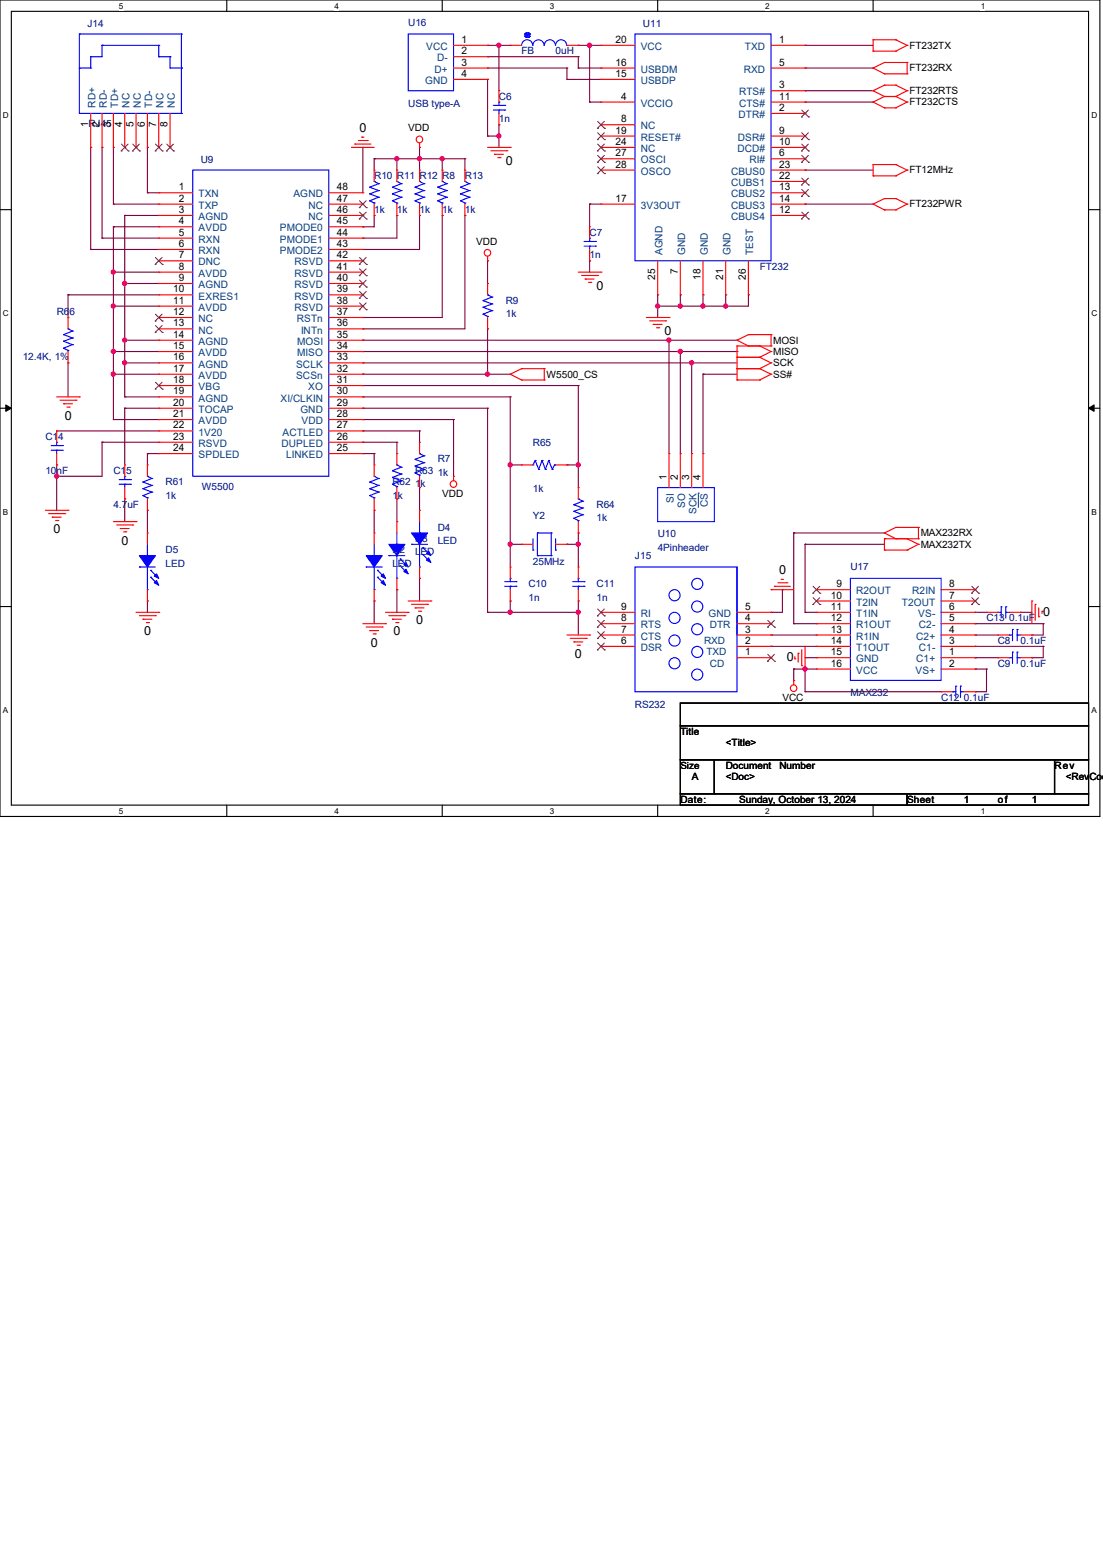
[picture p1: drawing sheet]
<svg xmlns="http://www.w3.org/2000/svg" width="210mm" height="297mm" viewBox="0 0 210 297" stroke-linecap="round" stroke-linejoin="round" font-family="sans-serif">
<path d="M0 0h209.4v155.4h-209.4zM2.2 2.2h205.1v151.1h-205.1z" fill="none" stroke="#000" stroke-width=".21"/>
<g fill="#fff">
<path d="M22.6 .3h.9v1.7h-.9z"/>
<path d="M22.6 153.5h.9v1.8h-.9z"/>
</g>
<path d="M43.2 0v2.2M43.2 153.3v2.1" fill="none" stroke="#000" stroke-width=".21"/>
<g fill="#fff">
<path d="M63.7 .3h.8v1.7h-.8z"/>
<path d="M63.7 153.5h.8v1.8h-.8z"/>
</g>
<path d="M84.2 0v2.2M84.2 153.3v2.1" fill="none" stroke="#000" stroke-width=".21"/>
<g fill="#fff">
<path d="M104.7 .3h.8v1.7h-.8z"/>
<path d="M104.7 153.5h.8v1.8h-.8z"/>
</g>
<path d="M125.2 0v2.2M125.2 153.3v2.1" fill="none" stroke="#000" stroke-width=".21"/>
<g fill="#fff">
<path d="M145.7 .3h.9v1.7h-.9z"/>
<path d="M145.7 153.5h.9v1.8h-.9z"/>
</g>
<path d="M166.2 0v2.2M166.2 153.3v2.1" fill="none" stroke="#000" stroke-width=".21"/>
<g fill="#fff">
<path d="M186.7 .3h.9v1.7h-.9z"/>
<path d="M186.7 153.5h.9v1.8h-.9z"/>
<path d="M.6 21h1.1v1.8h-1.1z"/>
<path d="M207.8 21h1.1v1.8h-1.1z"/>
<path d="M.6 58.8h1.1v1.7h-1.1z"/>
<path d="M207.8 58.8h1.1v1.7h-1.1z"/>
</g>
<path d="M0 39.9h2.2M207.3 39.9h2.1" fill="none" stroke="#000" stroke-width=".21"/>
<g fill="#fff">
<path d="M.6 96.6h1v1.7h-1z"/>
<path d="M207.8 96.6h1v1.7h-1z"/>
</g>
<path d="M0 77.7h2.2M207.3 77.7h2.1" fill="none" stroke="#000" stroke-width=".21"/>
<path d="M1.1 77.1l1.1 .6-1.1 .6zM207.3 77.7l1-.6v1.2z" fill="#000" stroke="#000" stroke-width=".19"/>
<g fill="#fff">
<path d="M.6 134.4h.9v1.7h-.9z"/>
<path d="M207.8 134.4h1v1.7h-1z"/>
</g>
<path d="M0 115.5h2.2M207.3 115.5h2.1M129.5 133.9h77.8v4.3h-77.8zM129.5 138.2h77.8v6.5h-77.8zM129.5 144.7h6.5v6.4h-6.5zM129.5 151.1h43.2v2.2h-43.2zM136 144.7h64.8v6.4h-64.8zM172.7 151.1h34.6v2.2h-34.6zM200.8 144.7h6.5v6.4h-6.5z" fill="none" stroke="#000" stroke-width=".21"/>
<g fill="none" stroke="#800040" stroke-width=".21">
<path d="M92.8 8.6h.1M92.8 13h.1M92.8 10.8h.1M92.8 15.1h.1M92.8 8.6h4.4M92.8 13h15.1M92.8 10.8h17.3M92.8 15.1v10.8M95 8.6h.1M95 8.6v8.7M107.9 15.1h.1M107.9 13h.1"/>
<path d="M107.9 15.1h6.5M107.9 13v2.1M110.1 8.6h.1M110.1 13h.1M110.1 10.8h.1M110.1 8.6h4.3M110.1 13h4.3M110.1 10.8v2.2M112.3 8.6h.1M112.3 19.4h.1M112.3 8.6v10.8M112.3 19.4h2.1"/>
<path d="M153.3 8.6h.1M153.3 19.4h.1M153.3 17.3h.1M153.3 13h.1M153.3 8.6h12.9M153.3 13h12.9M153.3 19.4h12.9M153.3 17.3h12.9M17.3 28.1h.1M17.3 28.1v19.4M19.4 28.1h.1M19.4 28.1v17.2"/>
<path d="M21.6 38.9h.1M21.6 28.1h.1M21.6 38.9h8.6M21.6 28.1v10.8M28.1 36.7h.1M28.1 28.1h.1M28.1 36.7h2.1M28.1 28.1v8.6M69.1 28.1h.1M69.1 28.1v8.6M71.2 30.2h.1M71.2 30.2v2.2"/>
<path d="M71.2 30.2h17.3M75.6 30.2h.1M75.6 30.2v2.2M79.9 30.2h.1M79.9 28.1h.1M79.9 28.1v4.3M84.2 30.2h.1M84.2 30.2v2.2M88.5 30.2h.1M88.5 30.2v2.2M92.8 25.9h.1M92.8 25.9h2.2"/>
<path d="M95 23.7h.1M95 25.9h.1M95 23.7v4.4M112.3 38.9h.1M112.3 38.9h2.1M112.3 38.9v4.3M153.3 32.4h.1M153.3 38.9h.1M153.3 38.9h12.9M153.3 32.4h12.9M13 56.1h.1M13 56.1h17.2"/>
<path d="M13 56.1v4.4M17.3 47.5h.1M17.3 47.5h12.9M19.4 45.3h.1M19.4 45.3h10.8M21.6 43.2h.1M21.6 51.8h.1M21.6 58.3h.1M21.6 43.2v36.7M21.6 58.3h8.6M21.6 43.2h8.6M21.6 51.8h8.6"/>
<path d="M23.7 41h.1M23.7 54h.1M23.7 41v34.6M23.7 41h6.5M23.7 54h6.5M69.1 45.3h.1M69.1 47.5h.1M69.1 43.2h.1M71.2 41h.1M71.2 41v2.2h-2.1M75.6 41h.1M75.6 41v4.3h-6.5"/>
<path d="M79.9 41h.1M79.9 41v6.5h-10.8M84.2 41h.1M84.2 41v19.5h-15.1M88.5 41h.1M88.5 41v21.6h-19.4M92.8 49.7h.1M92.8 49.7v4.3M112.3 49.7h.1M112.3 49.7v2.1M125.2 56.1h.1M125.2 58.3h.1"/>
<path d="M125.2 56.1v4.4M129.5 56.1h.1M129.5 58.3h.1M129.5 56.1v2.2M133.9 58.3h.1M133.9 56.1h.1M133.9 56.1v2.2M138.2 58.3h.1M138.2 56.1h.1M138.2 56.1v2.2M142.5 56.1h.1M142.5 56.1v2.2h-17.3"/>
<path d="M13 69.1h.1M13 69.1v6.5M21.6 71.2h.1M21.6 79.9h.1M21.6 66.9h.1M21.6 79.9h8.6M21.6 71.2h8.6M21.6 66.9h8.6M23.7 75.6h.1M23.7 69.1h.1M23.7 64.8h.1M23.7 77.7h.1"/>
<path d="M23.7 69.1h6.5M23.7 64.8h6.5M23.7 75.6h6.5M23.7 77.7h6.5M23.7 77.7v10.8M69.1 79.9h.1M69.1 60.5h.1M69.1 71.2h.1M69.1 62.6h.1M69.1 66.9h.1M69.1 64.8h.1M69.1 69.1h.1"/>
<path d="M69.1 75.6h.1M69.1 73.4h.1M69.1 77.7h.1M69.1 79.9h17.3M69.1 69.1h71.2M69.1 71.2h28.1M69.1 64.8h71.2M69.1 66.9h71.2M69.1 75.6h28.1M69.1 73.4h41M69.1 77.7h23.7M86.4 79.9h.1"/>
<path d="M86.4 79.9v10.8M92.8 62.6h.1M92.8 71.2h.1M92.8 77.7h.1M92.8 62.6v8.6M92.8 77.7v38.9M97.2 75.6h.1M97.2 75.6v32.3M110.1 73.4h.1M110.1 73.4v19.4M127.4 64.8h.1M127.4 64.8v21.6"/>
<path d="M129.5 66.9h.1M129.5 66.9v19.5M131.7 69.1h.1M131.7 69.1v17.3M133.9 71.2h.1M133.9 71.2v15.2M133.9 71.2h6.4M140.3 66.9h.1M10.8 82h.1M10.8 88.5h.1M10.8 90.7h.1M10.8 82h19.4"/>
<path d="M10.8 88.5v8.7M19.4 84.2h.1M19.4 84.2h10.8M19.4 84.2v6.5h-8.6M23.7 95h.1M23.7 95v4.3M28.1 86.4h.1M28.1 97.2h.1M28.1 86.4h2.1M28.1 86.4v2.1M28.1 97.2v4.3M69.1 82h.1"/>
<path d="M69.1 86.4h.1M69.1 84.2h.1M69.1 86.4h2.1M69.1 82h10.8M69.1 84.2h6.5M71.2 86.4h.1M71.2 97.2h.1M71.2 86.4v2.1M71.2 97.2v4.3M75.6 84.2h.1M75.6 95h.1M75.6 84.2v2.2"/>
<path d="M75.6 95v4.3M79.9 82h.1M79.9 92.8h.1M79.9 82v2.2M79.9 92.8v4.4M97.2 88.5h.1M97.2 88.5h2.1M107.9 88.5h.1M107.9 88.5h2.2M110.1 88.5h.1M28.1 114.4h.1M28.1 114.4v2.2"/>
<path d="M71.2 114.4h.1M71.2 114.4v4.3M75.6 112.3h.1M75.6 112.3v4.3M79.9 110.1h.1M79.9 110.1v4.3M92.8 116.6h.1M92.8 116.6h17.3M97.2 116.6h.1M97.2 114.4h.1M97.2 103.6h.1M97.2 103.6h2.1"/>
<path d="M97.2 114.4v2.2M107.9 103.6h.1M107.9 103.6h2.2M110.1 114.4h.1M110.1 116.6h.1M110.1 103.6h.1M110.1 101.5h.1M110.1 101.5v6.4M110.1 114.4v6.5M146.8 116.6h.1M149 112.3h.1M149 112.3v4.3h-2.2"/>
<path d="M151.1 101.5h.1M151.1 118.7h.1M151.1 101.5h17.3M151.1 101.5v17.2M151.1 118.7h4.3M153.3 116.6h.1M153.3 103.6h.1M153.3 116.6h2.1M153.3 103.6v13M153.3 103.6h15.1M185.7 118.7h.1M185.7 116.6h.1"/>
<path d="M185.7 116.6h2.1M185.7 118.7h12.9M194.3 116.6h.1M194.3 116.6h2.2M198.6 118.7h.1M198.6 118.7v2.2h-2.1M146.8 120.9h.1M146.8 123.1h.1M146.8 120.9h8.6M146.8 123.1h8.6M151.1 127.4h.1M151.1 127.4v2.1"/>
<path d="M151.1 127.4h4.3M153.3 127.4h.1M153.3 131.7h.1M153.3 125.2h.1M153.3 127.4v4.3M153.3 125.2h2.1M153.3 131.7h25.9M185.7 120.9h.1M185.7 123.1h.1M185.7 125.2h.1M185.7 127.4h.1M185.7 131.7h.1"/>
<path d="M185.7 120.9h4.3M185.7 123.1h12.9M185.7 125.2h4.3M185.7 127.4h2.1M187.8 127.4h.1M187.8 127.4v4.3h-2.1M196.5 125.2h.1M196.5 120.9h.1M198.6 123.1h.1M198.6 123.1v2.1h-2.1"/>
</g>
<g fill="#f0f" stroke="#f0f" stroke-width=".21">
<circle cx="125.2" cy="58.3" r=".4"/>
<circle cx="138.2" cy="58.3" r=".4"/>
<circle cx="133.8" cy="58.3" r=".4"/>
<circle cx="129.5" cy="58.3" r=".4"/>
<circle cx="95" cy="8.6" r=".4"/>
<circle cx="95" cy="25.9" r=".4"/>
<circle cx="112.2" cy="8.6" r=".4"/>
<circle cx="92.8" cy="71.2" r=".4"/>
<circle cx="75.5" cy="30.2" r=".4"/>
<circle cx="84.2" cy="30.2" r=".4"/>
<circle cx="79.9" cy="30.2" r=".4"/>
<circle cx="131.7" cy="69.1" r=".4"/>
<circle cx="127.4" cy="64.7" r=".4"/>
<circle cx="129.5" cy="66.9" r=".4"/>
<circle cx="110.1" cy="116.6" r=".4"/>
<circle cx="97.1" cy="116.6" r=".4"/>
<circle cx="110.1" cy="103.6" r=".4"/>
<circle cx="153.3" cy="127.4" r=".4"/>
<circle cx="97.1" cy="103.6" r=".4"/>
<circle cx="110.1" cy="88.5" r=".4"/>
<circle cx="97.1" cy="88.5" r=".4"/>
<circle cx="21.6" cy="51.8" r=".4"/>
<circle cx="21.6" cy="71.2" r=".4"/>
<circle cx="23.7" cy="54" r=".4"/>
<circle cx="23.7" cy="69.1" r=".4"/>
<circle cx="23.7" cy="64.7" r=".4"/>
<circle cx="21.6" cy="66.9" r=".4"/>
<circle cx="21.6" cy="58.3" r=".4"/>
<circle cx="10.8" cy="90.7" r=".4"/>
</g>
<g fill="none" stroke="#f00" stroke-width=".21">
<path d="M86.4 8.6h6.4M86.4 10.8h6.4M86.4 13h6.4M86.4 15.1h6.4M92.8 8.6h.1M92.8 10.8h.1M92.8 13h.1M92.8 15.1h.1M95 17.3h.1M95 17.3v2.1M97.2 8.6h.1M97.2 8.6h2.1"/>
<path d="M107.9 8.6h2.2M110.1 8.6h.1M114.4 19.4h.1M114.4 15.1h.1M114.4 13h.1M114.4 8.6h.1M114.4 8.6h6.5M114.4 13h6.5M114.4 15.1h6.5M114.4 19.4h6.5M146.8 8.6h6.5M146.8 13h6.5"/>
<path d="M146.8 17.3h6.5M146.8 19.4h6.5M153.3 8.6h.1M153.3 17.3h.1M153.3 13h.1M153.3 19.4h.1M166.2 9.7h.1M166.2 7.6h.1M166.2 13h.1M166.2 19.4h.1M166.2 17.3h.1M166.2 7.6h4.4"/>
<path d="M166.2 9.7h4.4M166.2 7.6v2.1M166.2 13l2.2 1.1M166.2 19.4l2.2 1.1M166.2 17.3l2.2 1.1M168.4 11.9h.1M168.4 14.1h.1M168.4 18.4h.1M168.4 16.2h.1M168.4 11.9l-2.2 1.1M168.4 11.9h4.3M168.4 14.1h4.3"/>
<path d="M168.4 18.4l-2.2 1M168.4 18.4h2.2M168.4 16.2l-2.2 1.1M168.4 16.2h2.2M170.6 7.6h.1M170.6 9.7h.1M170.6 18.4h.1M170.6 16.2h.1M170.6 7.6l2.1 1M170.6 18.4l2.1 1M170.6 16.2l2.1 1.1M172.7 8.6h.1"/>
<path d="M172.7 11.9h.1M172.7 14.1h.1M172.7 19.4h.1M172.7 17.3h.1M172.7 8.6l-2.1 1.1M172.7 11.9v2.2M172.7 19.4l-2.1 1.1M172.7 17.3l-2.1 1.1M17.3 28.1h.1M17.3 21.6v6.5M19.4 28.1h.1M19.4 21.6v6.5"/>
<path d="M21.6 28.1h.1M21.6 21.6v6.5M23.7 28.1h.1M23.7 21.6v6.5M25.9 28.1h.1M25.9 21.6v6.5M28.1 28.1h.1M28.1 21.6v6.5M30.2 28.1h.1M30.2 36.7h.1M30.2 38.9h.1M30.2 21.6v6.5"/>
<path d="M30.2 36.7h6.5M30.2 38.9h6.5M32.4 28.1h.1M32.4 21.6v6.5M62.6 36.7h6.5M62.6 38.9h6.5M66.9 28.1h.1M66.9 28.1h4.3M67.6 27.4h.1M67.6 27.4h3M68.2 26.8h1.7M68.9 26.1h.1"/>
<path d="M68.9 26.1h.4M69.1 38.9h.1M69.1 36.7h.1M69.9 26.8h.1M71.2 32.4h.1M71.2 32.4v2.1M71.2 38.9v2.1M75.6 32.4h.1M75.6 32.4v2.1M75.6 38.9v2.1M79.9 28.1h.1M79.9 32.4h.1"/>
<path d="M79.9 27.2v.9M79.9 32.4v2.1M79.9 38.9v2.1M84.2 32.4h.1M84.2 32.4v2.1M84.2 38.9v2.1M88.5 32.4h.1M88.5 32.4v2.1M88.5 38.9v2.1M92.8 28.1h4.4M93.5 28.7h3M94.1 29.4h.1"/>
<path d="M94.1 29.4h1.7M94.8 30h.4M95 23.7h.1M95 21.6v2.1M95.2 30h.1M96.5 28.7h.1M97.2 28.1h.1M114.4 23.7h.1M114.4 38.9h.1M114.4 25.9h.1M114.4 28.1h.1M114.4 30.2h.1"/>
<path d="M114.4 32.4h.1M114.4 28.1h6.5M114.4 30.2h6.5M114.4 23.7h6.5M114.4 25.9h6.5M114.4 38.9h6.5M114.4 32.4h6.5M146.8 28.1h6.5M146.8 21.6h6.5M146.8 30.2h6.5M146.8 25.9h6.5M146.8 36.7h6.5"/>
<path d="M146.8 38.9h6.5M146.8 34.5h6.5M146.8 32.4h6.5M153.3 21.6h.1M153.3 30.2h.1M153.3 25.9h.1M153.3 28.1h.1M153.3 36.7h.1M153.3 38.9h.1M153.3 34.5h.1M153.3 32.4h.1M166.2 33.5h.1"/>
<path d="M166.2 31.3h.1M166.2 38.9h.1M166.2 31.3v2.2M166.2 31.3h4.4M166.2 33.5h4.4M166.2 38.9l2.2 1.1M168.4 20.5h.1M168.4 37.8h.1M168.4 40h.1M168.4 20.5h2.2M168.4 37.8l-2.2 1.1M168.4 37.8h2.2"/>
<path d="M168.4 40h2.2M170.6 31.3h.1M170.6 33.5h.1M170.6 20.5h.1M170.6 37.8h.1M170.6 40h.1M170.6 31.3l2.1 1.1M170.6 37.8l2.1 1.1M172.7 32.4h.1M172.7 38.9h.1M172.7 32.4l-2.1 1.1M172.7 38.9l-2.1 1.1"/>
<path d="M30.2 41h.1M30.2 43.2h.1M30.2 45.3h.1M30.2 47.5h.1M30.2 49.7h.1M30.2 51.8h.1M30.2 54h.1M30.2 56.1h.1M30.2 58.3h.1M30.2 51.8h6.5M30.2 41h6.5M30.2 43.2h6.5"/>
<path d="M30.2 45.3h6.5M30.2 47.5h6.5M30.2 49.7h6.5M30.2 54h6.5M30.2 56.1h6.5M30.2 58.3h6.5M62.6 51.8h6.5M62.6 41h6.5M62.6 43.2h6.5M62.6 45.3h6.5M62.6 47.5h6.5M62.6 49.7h6.5"/>
<path d="M62.6 54h6.5M62.6 56.1h6.5M62.6 58.3h6.5M69.1 58.3h.1M69.1 56.1h.1M69.1 54h.1M69.1 51.8h.1M69.1 49.7h.1M69.1 47.5h.1M69.1 45.3h.1M69.1 43.2h.1M69.1 41h.1"/>
<path d="M71.2 41h.1M75.6 41h.1M79.9 41h.1M84.2 41h.1M88.5 41h.1M92.8 49.7h.1M92.8 54h.1M92.8 48.8v.9M92.8 54v2.1M110.1 51.8h4.3M110.7 52.5h3.1M111.4 53.1h.1"/>
<path d="M111.4 53.1h1.7M112.1 53.8h.4M112.3 49.7h.1M112.3 43.2h.1M112.3 43.2v2.1M112.3 47.5v2.2M112.5 53.8h.1M113.8 52.5h.1M114.4 51.8h.1M125.2 56.1h.1M125.2 49.7v6.4M129.5 56.1h.1"/>
<path d="M129.5 49.7v6.4M133.9 56.1h.1M133.9 49.7v6.4M138.2 56.1h.1M138.2 49.7v6.4M142.5 56.1h.1M142.5 49.7v6.4M146.8 41h6.5M153.3 41h.1M10.8 75.6h4.3M11.4 76.2h3.1M12.1 76.9h.1"/>
<path d="M12.1 76.9h1.7M12.7 77.5h.5M13 60.5h.1M13 69.1h.1M13 60.5v2.1M13 66.9v2.2M13.2 77.5h.1M14.5 76.2h.1M15.1 75.6h.1M30.2 60.5h.1M30.2 62.6h.1M30.2 64.8h.1"/>
<path d="M30.2 66.9h.1M30.2 69.1h.1M30.2 71.2h.1M30.2 73.4h.1M30.2 75.6h.1M30.2 77.7h.1M30.2 79.9h.1M30.2 60.5h6.5M30.2 75.6h6.5M30.2 62.6h6.5M30.2 64.8h6.5M30.2 66.9h6.5"/>
<path d="M30.2 69.1h6.5M30.2 71.2h6.5M30.2 73.4h6.5M30.2 77.7h6.5M30.2 79.9h6.5M62.6 60.5h6.5M62.6 75.6h6.5M62.6 62.6h6.5M62.6 64.8h6.5M62.6 66.9h6.5M62.6 69.1h6.5M62.6 71.2h6.5"/>
<path d="M62.6 73.4h6.5M62.6 77.7h6.5M62.6 79.9h6.5M69.1 79.9h.1M69.1 77.7h.1M69.1 75.6h.1M69.1 73.4h.1M69.1 71.2h.1M69.1 69.1h.1M69.1 66.9h.1M69.1 64.8h.1M69.1 62.6h.1"/>
<path d="M69.1 60.5h.1M92.8 62.6h.1M92.8 60.5v2.1M97.2 71.2h.1M97.2 71.2l2.1 1.1M99.3 70.2h.1M99.3 72.3h.1M99.3 70.2l-2.1 1M99.3 70.2h4.3M99.3 72.3h4.3M103.6 70.2h.1M103.6 72.3h.1"/>
<path d="M103.6 70.2v2.1M123.1 60.5h4.3M123.7 61.1h3M124.4 61.8h.1M124.4 61.8h1.7M125 62.4h.4M125.4 62.4h.1M126.7 61.1h.1M127.4 60.5h.1M140.3 70.2h.1M140.3 68h.1M140.3 65.9h.1"/>
<path d="M140.3 64.8h.1M140.3 72.3h.1M140.3 70.2h4.4M140.3 72.3h4.4M140.3 68h4.4M140.3 65.9v6.4M140.3 65.9h6.5M140.3 64.8l2.2 1.1M142.5 63.7h.1M142.5 65.9h.1M142.5 63.7l-2.2 1.1M142.5 63.7h4.3"/>
<path d="M144.7 68h.1M144.7 70.2h.1M144.7 65.9h.1M144.7 72.3h.1M144.7 68l2.1 1.1M144.7 65.9l2.1 1M144.7 70.2l2.1 1M146.8 69.1h.1M146.8 66.9h.1M146.8 63.7h.1M146.8 65.9h.1M146.8 71.2h.1"/>
<path d="M146.8 69.1l-2.1 1.1M146.8 66.9l-2.1 1.1M146.8 63.7v2.2M146.8 71.2l-2.1 1.1M8.6 97.2h4.4M9.3 97.8h3M9.9 98.5h.1M9.9 98.5h1.7M10.6 99.1h.4M10.8 88.5h.1M10.8 82h.1M10.8 82v2.2"/>
<path d="M10.8 86.4v2.1M11 99.1h.1M12.3 97.8h.1M13 97.2h.1M21.6 99.3h4.3M22.2 99.9h3.1M23.7 95h.1M23.7 88.5h.1M23.7 88.5v2.2M23.7 92.8v2.2M25.3 99.9h.1M25.9 99.3h.1"/>
<path d="M28.1 88.5h.1M28.1 97.2h.1M28.1 88.5v2.2M28.1 95v2.2M30.2 82h.1M30.2 84.2h.1M30.2 86.4h.1M30.2 82h6.5M30.2 84.2h6.5M30.2 86.4h6.5M62.6 82h6.5M62.6 84.2h6.5"/>
<path d="M62.6 86.4h6.5M69.1 86.4h.1M69.1 84.2h.1M69.1 82h.1M71.2 88.5h.1M71.2 97.2h.1M71.2 88.5v2.2M71.2 95v2.2M75.6 99.3h.1M75.6 86.4h.1M75.6 95h.1M75.6 86.4v2.1"/>
<path d="M75.6 92.8v2.2M75.6 99.3v2.2M79.9 84.2h.1M79.9 92.8h.1M79.9 97.2h.1M79.9 84.2v2.2M79.9 90.7v2.1M79.9 97.2v2.1M86.4 90.7h.1M86.4 90.7v.8M99.3 88.5h.1M99.3 88.5h2.2"/>
<path d="M105.8 88.5h2.1M107.9 88.5h.1M110.1 92.8h.1M110.1 92.8v2.2M110.1 99.3v2.2M127.4 86.4h.1M127.4 86.4v6.4M129.5 86.4h.1M129.5 86.4v6.4M131.7 86.4h.1M131.7 86.4v6.4M133.9 86.4h.1"/>
<path d="M133.9 86.4v6.4M22.9 100.6h.1M22.9 100.6h1.7M23.5 101.3h.5M24 101.3h.1M25.9 116.6h4.3M26.5 117.2h3.1M27.2 117.9h.1M27.2 117.9h1.7M27.9 118.5h.4M28.1 101.5h.1M28.1 114.4h.1"/>
<path d="M28.1 101.5v2.1M28.1 112.3v2.1M28.3 118.5h.1M29.6 117.2h.1M30.2 116.6h.1M69.1 118.7h4.3M69.7 119.4h3.1M71.2 101.5h.1M71.2 114.4h.1M71.2 101.5v2.1M71.2 112.3v2.1M72.8 119.4h.1"/>
<path d="M73.4 118.7h.1M73.4 116.6h4.3M74 117.2h3.1M74.7 117.9h.1M74.7 117.9h1.7M75.4 118.5h.4M75.6 112.3h.1M75.6 110.1v2.2M75.8 118.5h.1M77.1 117.2h.1M77.7 116.6h.1M77.7 114.4h4.3"/>
<path d="M78.4 115.1h3M79 115.7h.1M79 115.7h1.7M79.7 116.4h.4M79.9 110.1h.1M79.9 107.9v2.2M80.1 116.4h.1M81.4 115.1h.1M82 114.4h.1M97.2 114.4h.1M97.2 107.9h.1M97.2 107.9v2.2"/>
<path d="M97.2 112.3v2.1M99.3 103.6h.1M99.3 103.6h2.2M105.8 103.6h2.1M107.9 103.6h.1M110.1 114.4h.1M110.1 107.9h.1M110.1 101.5h.1M110.1 107.9v2.2M110.1 112.3v2.1M114.4 118.7h.1M114.4 116.6h.1"/>
<path d="M114.4 116.6h6.5M114.4 118.7h6.5M140.3 116.6h6.5M140.3 118.7h6.5M146.8 112.3h.1M146.8 116.6h.1M146.8 118.7h.1M146.8 112.3h4.3M147.4 111.6h.1M147.4 111.6h3.1M148.1 111h1.7M148.8 110.3h.1"/>
<path d="M148.8 110.3h.4M149.8 111h.1M155.4 112.3h.1M155.4 114.4h.1M155.4 116.6h.1M155.4 118.7h.1M155.4 116.6h6.5M155.4 118.7h6.5M155.4 114.4h6.5M155.4 112.3h6.5M168.4 104.7h.1M168.4 102.6h.1"/>
<path d="M168.4 101.5h.1M168.4 102.6h6.5M168.4 104.7h4.3M168.4 102.6v2.1M168.4 101.5l2.2 1.1M170.6 100.4h.1M170.6 102.6h.1M170.6 100.4l-2.2 1.1M170.6 100.4h4.3M172.7 102.6h.1M172.7 104.7h.1M172.7 102.6l2.2 1"/>
<path d="M174.9 103.6h.1M174.9 100.4h.1M174.9 102.6h.1M174.9 103.6l-2.2 1.1M174.9 100.4v2.2M179.2 116.6h6.5M179.2 118.7h6.5M179.2 114.4h6.5M179.2 112.3h6.5M185.7 118.7h.1M185.7 116.6h.1M185.7 114.4h.1"/>
<path d="M185.7 112.3h.1M187.8 116.6h.1M187.8 116.6h2.2M192.2 116.6h2.1M194.3 116.6h.1M196.5 114.4h.1M196.5 114.4v4.3M197.1 115.1h.1M197.1 115.1v3M197.8 117.4h.1M197.8 115.7v1.7M198.4 116.4h.1"/>
<path d="M198.4 116.4v.4M70.4 120.1h.1M70.4 120.1h1.7M71 120.7h.5M71.5 120.7h.1M107.9 120.9h4.4M108.6 121.5h3M109.3 122.2h.1M109.3 122.2h1.7M109.9 122.9h.4M110.3 122.9h.1M111.6 121.5h.1"/>
<path d="M112.3 120.9h.1M114.4 123.1h.1M114.4 120.9h.1M114.4 120.9h6.5M114.4 123.1h6.5M140.3 120.9h6.5M140.3 125.2h6.5M140.3 123.1h6.5M146.8 120.9h.1M146.8 123.1h.1M146.8 125.2h.1M151.1 129.5h.1"/>
<path d="M151.1 129.5v.9M151.3 125.4h.1M151.3 125v.4M152 124.4h.1M152 124.4v1.7M152.7 126.7h.1M152.7 123.7v3M153.3 127.4h.1M153.3 123.1v4.3M155.4 120.9h.1M155.4 123.1h.1M155.4 125.2h.1"/>
<path d="M155.4 127.4h.1M155.4 120.9h6.5M155.4 125.2h6.5M155.4 123.1h6.5M155.4 127.4h6.5M179.2 131.7h.1M179.2 120.9h6.5M179.2 125.2h6.5M179.2 123.1h6.5M179.2 131.7h2.2M179.2 127.4h6.5M183.5 131.7h2.2"/>
<path d="M185.7 131.7h.1M185.7 125.2h.1M185.7 127.4h.1M185.7 123.1h.1M185.7 120.9h.1M190 120.9h.1M190 125.2h.1M190 120.9h2.2M190 125.2h2.2M194.3 120.9h2.2M194.3 125.2h2.2M196.5 120.9h.1"/>
<path d="M196.5 125.2h.1"/>
<circle cx="79.9" cy="26.5" r=".62"/>
<circle cx="92.8" cy="48.1" r=".62"/>
<circle cx="86.3" cy="92.2" r=".62"/>
<circle cx="151.1" cy="131" r=".62"/>
</g>
<g fill="none" stroke="#00f" stroke-width=".21">
<path d="M15.1 13h.1M15.1 6.5h.1M15.1 6.5v15.1M15.1 13h2.2M15.1 6.5h19.4M17.3 10.8h.1M17.3 13h.1M17.3 10.8v2.2M19.4 8.6h.1M19.4 8.6v2.2h-2.1M19.4 8.6h10.8M30.2 10.8h.1"/>
<path d="M30.2 8.6h.1M30.2 10.8h2.2M30.2 8.6v2.2M32.4 13h.1M32.4 10.8h.1M32.4 13h2.1M32.4 10.8v2.2M34.5 13h.1M34.5 6.5h.1M34.5 6.5v15.1M77.7 6.5h8.7v10.8h-8.7zM95 19.4h.1"/>
<path d="M95 19.4v.7M99.3 8.6a1.06 1.06 0 0 1 1.1-1 1.06 1.06 0 0 1 1 1M99.9 6.9h.1M99.9 6.5h.1M99.9 6.9l.3 .2M99.9 6.5v.4M99.9 6.5l.9 .4M100.2 6.3h.1M100.2 7.1h.1M100.2 6.3l-.3 .2M100.2 6.3h.4M100.2 6.3l.4 .8"/>
<path d="M100.2 7.1h.4M100.6 6.3h.1M100.6 7.1h.1M100.6 6.3l-.4 .8M100.6 6.3l.2 .2M100.8 6.5h.1M100.8 6.9h.1M100.8 6.5l-.9 .4M100.8 6.5v.4M100.8 6.9l-.2 .2M101.5 8.6a1.06 1.06 0 0 1 1-1 1.06 1.06 0 0 1 1.1 1M103.6 8.6a1.08 1.08 0 0 1 1.1-1 1.08 1.08 0 0 1 1.1 1 1.06 1.06 0 0 1 1-1 1.06 1.06 0 0 1 1.1 1"/>
<path d="M120.9 6.5h25.9v43.2h-25.9zM15.1 21.6h.1M15.1 21.6h19.4M34.5 21.6h.1M36.7 32.4h25.9v58.3h-25.9zM70.4 38.2h.1M70.4 36.9h.1M70.4 35.6h.1M70.4 38.2l.8 .5M70.4 36.9l1.7 .6M70.4 35.6l1.7 .7M71.2 34.5h.1"/>
<path d="M71.2 38.7h.1M71.2 38.7v.2M71.2 34.5l.9 .5M72.1 37.5h.1M72.1 36.3h.1M72.1 35h.1M72.1 37.5l-1.7 .7M72.1 36.3l-1.7 .6M72.1 35l-1.7 .6M74.7 38.2h.1M74.7 36.9h.1M74.7 35.6h.1"/>
<path d="M74.7 38.2l.9 .5M74.7 36.9l1.7 .6M74.7 35.6l1.7 .7M75.6 34.5h.1M75.6 38.7h.1M75.6 38.7v.2M75.6 34.5l.8 .5M76.4 37.5h.1M76.4 36.3h.1M76.4 35h.1M76.4 37.5l-1.7 .7M76.4 36.3l-1.7 .6"/>
<path d="M76.4 35l-1.7 .6M79 38.2h.1M79 36.9h.1M79 35.6h.1M79 38.2l.9 .5M79 36.9l1.7 .6M79 35.6l1.7 .7M79.9 34.5h.1M79.9 38.7h.1M79.9 38.7v.2M79.9 34.5l.8 .5M80.7 37.5h.1"/>
<path d="M80.7 36.3h.1M80.7 35h.1M80.7 37.5l-1.7 .7M80.7 36.3l-1.7 .6M80.7 35l-1.7 .6M83.4 38.2h.1M83.4 36.9h.1M83.4 35.6h.1M83.4 38.2l.8 .5M83.4 36.9l1.6 .6M83.4 35.6l1.6 .7M84.2 34.5h.1"/>
<path d="M84.2 38.7h.1M84.2 34.5l.8 .5M84.2 38.7v.2M85 37.5h.1M85 36.3h.1M85 35h.1M85 37.5l-1.6 .7M85 36.3l-1.6 .6M85 35l-1.6 .6M87.7 38.2h.1M87.7 36.9h.1M87.7 35.6h.1"/>
<path d="M87.7 38.2l.8 .5M87.7 36.9l1.7 .6M87.7 35.6l1.7 .7M88.5 34.5h.1M88.5 38.7h.1M88.5 34.5l.9 .5M88.5 38.7v.2M89.4 37.5h.1M89.4 36.3h.1M89.4 35h.1M89.4 37.5l-1.7 .7M89.4 36.3l-1.7 .6"/>
<path d="M89.4 35l-1.7 .6M93.9 21h2.2M93.9 20.1h2.2M95 21h.1M95 21v.6M96.1 21h.1M96.1 20.1h.1M92 59.8h.1M92 58.5h.1M92 57.2h.1M92 59.8l.8 .4M92 58.5l1.7 .6"/>
<path d="M92 57.2l1.7 .7M92.8 56.1h.1M92.8 56.1l.9 .5M93.7 59.1h.1M93.7 57.9h.1M93.7 56.6h.1M93.7 59.1l-1.7 .7M93.7 57.9l-1.7 .6M93.7 56.6l-1.7 .6M111.2 46.9h2.2M111.2 46h2.2M112.3 45.3h.1"/>
<path d="M112.3 46.9h.1M112.3 45.3v.7M112.3 46.9v.6M113.4 46.9h.1M113.4 46h.1M12.1 66.3h.1M12.1 65h.1M12.1 63.7h.1M12.1 66.3l.9 .4M12.1 65l1.7 .6M12.1 63.7l1.7 .6M13 62.6h.1"/>
<path d="M13 66.7h.1M13 62.6l.8 .4M13 66.7v.2M13.8 65.6h.1M13.8 64.3h.1M13.8 63h.1M13.8 65.6l-1.7 .7M13.8 64.3l-1.7 .7M13.8 63l-1.7 .7M92.8 60.2h.1M92.8 60.2v.3M9.7 85.7h2.2"/>
<path d="M9.7 84.8h2.2M10.8 84.2h.1M10.8 85.7h.1M10.8 84.2v.6M10.8 85.7v.7M11.9 85.7h.1M11.9 84.8h.1M22.7 92.2h2.1M22.7 91.3h2.1M23.7 90.7h.1M23.7 92.2h.1M23.7 90.7v.6"/>
<path d="M23.7 92.2v.6M24.8 92.2h.1M24.8 91.3h.1M27.2 94.4h.1M27.2 93h.1M27.2 91.8h.1M27.2 94.4l.9 .4M27.2 93l1.7 .7M27.2 91.8l1.7 .6M28.1 90.7h.1M28.1 94.8h.1M28.1 94.8v.2"/>
<path d="M28.1 90.7l.8 .4M28.9 93.7h.1M28.9 92.4h.1M28.9 91.1h.1M28.9 93.7l-1.7 .7M28.9 92.4l-1.7 .6M28.9 91.1l-1.7 .7M70.4 94.4h.1M70.4 93h.1M70.4 91.8h.1M70.4 94.4l.8 .4M70.4 93l1.7 .7"/>
<path d="M70.4 91.8l1.7 .6M71.2 90.7h.1M71.2 94.8h.1M71.2 90.7l.9 .4M71.2 94.8v.2M72.1 93.7h.1M72.1 92.4h.1M72.1 91.1h.1M72.1 93.7l-1.7 .7M72.1 92.4l-1.7 .6M72.1 91.1l-1.7 .7M74.7 92.2h.1"/>
<path d="M74.7 90.9h.1M74.7 89.6h.1M74.7 92.2l.9 .4M74.7 90.9l1.7 .6M74.7 89.6l1.7 .7M75.6 88.5h.1M75.6 92.6h.1M75.6 92.6v.2M75.6 88.5l.8 .4M76.4 91.5h.1M76.4 90.3h.1M76.4 88.9h.1"/>
<path d="M76.4 91.5l-1.7 .7M76.4 90.3l-1.7 .6M76.4 88.9l-1.7 .7M79 90h.1M79 88.7h.1M79 87.5h.1M79 90l.9 .5M79 88.7l1.7 .7M79 87.5l1.7 .6M79.9 86.4h.1M79.9 90.5h.1M79.9 86.4l.8 .4"/>
<path d="M79.9 90.5v.2M79.9 99.3v2.2M80.7 89.4h.1M80.7 88.1h.1M80.7 86.8h.1M80.7 89.4l-1.7 .6M80.7 88.1l-1.7 .6M80.7 86.8l-1.7 .7M101.5 88.5h.1M101.9 87.7h.1M101.9 87.7l.7 1.7M101.9 87.7l-.4 .8"/>
<path d="M102.6 89.4h.1M103.2 87.7h.1M103.2 87.7l.6 1.7M103.2 87.7l-.6 1.7M103.8 89.4h.1M104.5 87.7h.1M104.5 87.7l.7 1.7M104.5 87.7l-.7 1.7M105.2 89.4h.1M105.6 88.5h.1M105.6 88.5l-.4 .9M105.6 88.5h.2"/>
<path d="M109.3 98.7h.1M109.3 97.4h.1M109.3 96.1h.1M109.3 98.7l.8 .4M109.3 97.4l1.7 .6M109.3 96.1l1.7 .6M110.1 95h.1M110.1 99.1h.1M110.1 99.1v.2M110.1 95l.9 .4M111 98h.1M111 96.7h.1"/>
<path d="M111 95.4h.1M111 98l-1.7 .7M111 96.7l-1.7 .7M111 95.4l-1.7 .7M125.2 92.8h10.8v6.5h-10.8zM26.5 107.9h.1M26.5 107.9h3.1M28.1 105.8h.1M28.1 112.3h.1M28.1 103.6v2.2M28.1 107.9v4.4M28.7 108.6h.1"/>
<path d="M28.7 109.9h.1M28.7 108.6l1.3 1.3M28.7 109.9l1.3 1.3M69.7 107.9h.1M69.7 107.9h3.1M71.2 105.8h.1M71.2 112.3h.1M71.2 103.6v2.2M71.2 107.9v4.4M71.9 108.6h.1M71.9 109.9h.1M71.9 108.6l1.3 1.3"/>
<path d="M71.9 109.9l1.3 1.3M74 105.8h.1M74 105.8h3.1M75.6 103.6h.1M75.6 110.1h.1M75.6 101.5v2.1M75.6 105.8v4.3M76.2 106.4h.1M76.2 107.7h.1M76.2 106.4l1.3 1.3M76.2 107.7l1.3 1.4M78.4 103.6h.1"/>
<path d="M78.4 103.6h3M79.9 101.5h.1M79.9 107.9h.1M79.9 103.6v4.3M80.5 104.3h.1M80.5 105.6h.1M80.5 104.3l1.3 1.3M80.5 105.6l1.3 1.3M96.1 111.6h2.2M96.1 110.7h2.2M97.2 110.1h.1M97.2 111.6h.1"/>
<path d="M97.2 110.1v.6M97.2 111.6v.7M98.3 111.6h.1M98.3 110.7h.1M101.5 104.7h.1M101.5 102.6v2.1M102.3 105.8h.1M102.3 101.5h.1M102.3 105.8h2.6M102.3 101.5v4.3M102.3 101.5h2.6M104.9 105.8h.1"/>
<path d="M104.9 101.5h.1M104.9 101.5v4.3M105.8 104.7h.1M105.8 102.6v2.1M109.1 111.6h2.1M109.1 110.7h2.1M110.1 110.1h.1M110.1 111.6h.1M110.1 110.1v.6M110.1 111.6v.7M111.2 111.6h.1M111.2 110.7h.1"/>
<path d="M120.9 107.9h19.4v23.8h-19.4zM140.3 107.9v13M161.9 110.1h17.3v19.4h-17.3zM190 116.6h.1M190 116.6h.6M190.6 115.5h.1M190.6 115.5v2.2M191.5 115.5h.1M191.5 116.6h.1M191.5 115.5v2.2M191.5 116.6h.7M192.8 119.8h.1"/>
<path d="M192.8 119.8v2.2M193.7 119.8h.1M193.7 119.8v2.2M181.4 131.7h.1M181.4 131.7h.6M182 130.6h.1M182 130.6v2.2M182.9 130.6h.1M182.9 131.7h.1M182.9 130.6v2.2M182.9 131.7h.6M192.2 120.9h.1"/>
<path d="M192.2 125.2h.1M192.2 120.9h.6M192.2 125.2h.6M192.8 124.2h.1M192.8 124.2v2.1M193.7 120.9h.1M193.7 124.2h.1M193.7 125.2h.1M193.7 124.2v2.1M193.7 120.9h.6M193.7 125.2h.6"/>
<circle cx="128.4" cy="117.6" r="1.06"/>
<circle cx="128.4" cy="113.3" r="1.06"/>
<circle cx="132.8" cy="111.2" r="1.06"/>
<circle cx="132.8" cy="115.5" r="1.06"/>
<circle cx="132.8" cy="119.8" r="1.06"/>
<circle cx="128.4" cy="126.3" r="1.06"/>
<circle cx="128.4" cy="122" r="1.06"/>
<circle cx="132.8" cy="124.1" r="1.06"/>
<circle cx="132.8" cy="128.4" r="1.06"/>
</g>
<g fill="#00f" stroke="#00f" stroke-width=".21">
<path d="M74 103.6h3.1l-1.5 2.2z" fill-rule="evenodd"/>
<path d="M77.3 108.4l.4 .9-.8-.5z" fill-rule="evenodd"/>
<path d="M77.3 107.1l.4 .8-.8-.4z" fill-rule="evenodd"/>
<path d="M26.5 105.8h3.1l-1.5 2.1z" fill-rule="evenodd"/>
<path d="M29.4 111l.4-.5 .4 .9z" fill-rule="evenodd"/>
<path d="M29.8 109.3l.4 .8-.8-.4z" fill-rule="evenodd"/>
<path d="M78.4 101.5h3l-1.5 2.1z" fill-rule="evenodd"/>
<path d="M81.6 106.2l.4 .9-.8-.5z" fill-rule="evenodd"/>
<path d="M81.2 105.4l.4-.5 .4 .9z" fill-rule="evenodd"/>
<path d="M69.7 105.8h3.1l-1.6 2.1z" fill-rule="evenodd"/>
<path d="M72.6 111l.4-.5 .4 .9z" fill-rule="evenodd"/>
<path d="M73 109.3l.4 .8-.8-.4z" fill-rule="evenodd"/>
</g>
<g fill="none" stroke="#804000" stroke-width=".19">
<path d="M23.1 28.7h.1M23.1 27.4l1.3 1.3M24.4 27.4l-1.3 1.3M24.4 28.7h.1M25.2 28.7h.1M25.3 27.4l1.3 1.3M26.5 27.4l-1.3 1.3M26.6 28.7h.1M29.5 28.7h.1M29.6 27.4l1.3 1.3M30.9 27.4l-1.4 1.3M30.9 28.7h.1"/>
<path d="M31.7 28.7h.1M31.7 27.4l1.4 1.3M33 27.4l-1.3 1.3M33.1 28.7h.1M68.4 39.5h.1M68.5 38.2l1.3 1.3M69.7 38.2l-1.3 1.3M69.8 39.5h.1M113.7 24.4h.1M113.7 26.6h.1M113.7 28.7h.1M113.7 30.9h.1"/>
<path d="M113.7 33.1h.1M113.8 23.1l1.3 1.3M113.8 25.3l1.3 1.3M113.8 27.4l1.3 1.3M113.8 29.6l1.3 1.3M113.8 31.7l1.3 1.4M115.1 23.1l-1.4 1.3M115.1 25.3l-1.4 1.3M115.1 27.4l-1.4 1.3M115.1 29.6l-1.4 1.3M115.1 31.7l-1.4 1.4M115.1 24.4h.1"/>
<path d="M115.1 26.6h.1M115.1 28.7h.1M115.1 30.9h.1M115.1 33.1h.1M152.6 22.3h.1M152.6 30.9h.1M152.6 26.6h.1M152.6 28.7h.1M152.6 37.4h.1M152.6 35.2h.1M152.7 21l1.3 1.3M152.7 29.6l1.3 1.3"/>
<path d="M152.7 25.3l1.3 1.3M152.7 27.4l1.3 1.3M152.7 36.1l1.3 1.3M152.7 33.9l1.3 1.3M153.9 21l-1.3 1.3M153.9 29.6l-1.3 1.3M153.9 25.3l-1.3 1.3M153.9 27.4l-1.3 1.3M153.9 36.1l-1.3 1.3M153.9 33.9l-1.3 1.3M154 22.3h.1M154 30.9h.1"/>
<path d="M154 26.6h.1M154 28.7h.1M154 37.4h.1M154 35.2h.1M29.5 50.3h.1M29.6 49l1.3 1.3M29.6 59.8l1.3 1.3M30.9 49l-1.4 1.3M30.9 59.8l-1.4 1.3M30.9 50.3h.1M68.4 59h.1M68.4 56.8h.1"/>
<path d="M68.4 54.7h.1M68.4 52.5h.1M68.4 50.3h.1M68.4 41.7h.1M68.5 57.7l1.3 1.3M68.5 55.5l1.3 1.3M68.5 53.3l1.3 1.4M68.5 51.2l1.3 1.3M68.5 49l1.3 1.3M68.5 40.4l1.3 1.3M69.7 57.7l-1.3 1.3M69.7 55.5l-1.3 1.3"/>
<path d="M69.7 53.3l-1.3 1.4M69.7 51.2l-1.3 1.3M69.7 49l-1.3 1.3M69.7 40.4l-1.3 1.3M69.8 59h.1M69.8 56.8h.1M69.8 54.7h.1M69.8 52.5h.1M69.8 50.3h.1M69.8 41.7h.1M152.6 41.7h.1M152.7 40.4l1.3 1.3"/>
<path d="M153.9 40.4l-1.3 1.3M154 41.7h.1M29.5 61.1h.1M29.5 63.3h.1M29.5 74.1h.1M29.6 62l1.3 1.3M29.6 72.8l1.3 1.3M30.9 62l-1.4 1.3M30.9 72.8l-1.4 1.3M30.9 61.1h.1M30.9 63.3h.1M30.9 74.1h.1"/>
<path d="M113.7 119.4h.1M113.7 117.3h.1M113.8 118.1l1.3 1.3M113.8 116l1.3 1.3M115.1 118.1l-1.4 1.3M115.1 116l-1.4 1.3M115.1 119.4h.1M115.1 117.3h.1M146.1 119.4h.1M146.2 118.1l1.3 1.3M147.4 118.1l-1.3 1.3M147.5 119.4h.1"/>
<path d="M154.8 112.9h.1M154.8 115.1h.1M154.8 111.6l1.3 1.3M154.8 113.8l1.3 1.3M156.1 111.6l-1.3 1.3M156.1 113.8l-1.3 1.3M156.1 112.9h.1M156.1 115.1h.1M185 115.1h.1M185 112.9h.1M185 113.8l1.4 1.3M185 111.6l1.4 1.3"/>
<path d="M186.3 113.8l-1.3 1.3M186.3 111.6l-1.3 1.3M186.4 115.1h.1M186.4 112.9h.1M113.7 123.7h.1M113.7 121.6h.1M113.8 122.4l1.3 1.3M113.8 120.3l1.3 1.3M115.1 122.4l-1.4 1.3M115.1 120.3l-1.4 1.3M115.1 123.7h.1M115.1 121.6h.1"/>
<path d="M146.1 125.9h.1M146.2 124.6l1.3 1.3M147.4 124.6l-1.3 1.3M147.5 125.9h.1"/>
</g>
<path d="M133 93.9h.1M133 93.9v2.7" fill="none" stroke="#004080" stroke-width=".19"/>
<g font-size="2.4">
<text x="68.5" y="25.1">0</text>
<text x="96.3" y="31.4">0</text>
<text x="113.6" y="55.1">0</text>
<text x="126.5" y="63.8">0</text>
<text x="12.3" y="79.9">0</text>
<text x="10.2" y="101.5">0</text>
<text x="23.1" y="103.7">0</text>
<text x="148.3" y="109.3">0</text>
<text x="79.2" y="118.8">0</text>
<text x="198.6" y="117.3">0</text>
<text x="27.4" y="120.9">0</text>
<text x="70.6" y="123.1">0</text>
<text x="74.9" y="120.9">0</text>
<text x="109.5" y="125.3">0</text>
<text x="149.8" y="125.9">0</text>
</g>
<g font-size="1.9" fill="#000080">
<text x="16.6" y="5.2">J14</text>
<text x="77.7" y="5">U16</text>
<text x="122.4" y="5.2">U11</text>
<text x="99.3" y="10.3">FB</text>
<text x="105.8" y="10.3">0uH</text>
<text x="77.7" y="20.3">USB type-A</text>
<text x="95" y="19">C6</text>
<text x="95" y="23.3">1n</text>
<text x="16.8" y="24.1">RJ45</text>
<text x="38.2" y="31.1">U9</text>
<text x="71.2" y="34.1">R10</text>
<text x="75.6" y="34.1">R11 R12</text>
<text x="84.2" y="34.1">R8</text>
<text x="88.5" y="34.1">R13</text>
<text x="71.2" y="40.6">1k</text>
<text x="75.6" y="40.6">1k</text>
<text x="79.9" y="40.6">1k</text>
<text x="84.2" y="40.6">1k</text>
<text x="88.5" y="40.6">1k</text>
<text x="112.3" y="44.9">C7</text>
<text x="112.3" y="49.2">1n</text>
<text x="144.7" y="51.4">FT232</text>
<text x="10.8" y="60">R66</text>
<text x="96.3" y="57.8">R9</text>
<text x="96.3" y="60.4">1k</text>
<text x="4.3" y="68.6">12.4K, 1%</text>
<text x="8.6" y="83.7">C14</text>
<text x="83.4" y="88.1">R7</text>
<text x="101.5" y="84.8">R65</text>
<text x="8.6" y="90.2">10nF</text>
<text x="21.6" y="90.2">C15</text>
<text x="31.5" y="92.4">R61</text>
<text x="31.5" y="95">1k</text>
<text x="38.4" y="93.2">W5500</text>
<text x="74.7" y="92.4">R62</text>
<text x="74.7" y="95">1k</text>
<text x="79" y="90.2">R63</text>
<text x="79" y="92.8">1k</text>
<text x="83.4" y="90.6">1k</text>
<text x="101.5" y="93.7">1k</text>
<text x="21.6" y="96.7">4.7uF</text>
<text x="83.4" y="101">D4</text>
<text x="101.5" y="98.8">Y2</text>
<text x="113.6" y="96.7">R64</text>
<text x="113.6" y="99.3">1k</text>
<text x="31.5" y="105.3">D5</text>
<text x="31.5" y="107.9">LED</text>
<text x="74.7" y="105.3">D2</text>
<text x="74.7" y="107.9">LED</text>
<text x="79" y="103.2">D3</text>
<text x="79" y="105.8">LED</text>
<text x="83.4" y="103.6">LED</text>
<text x="101.5" y="107.5">25MHz</text>
<text x="120.9" y="106.4">J15</text>
<text x="125.2" y="102.3">U10</text>
<text x="125.2" y="104.9">4Pinheader</text>
<text x="100.6" y="111.8">C10</text>
<text x="113.6" y="111.8">C11</text>
<text x="161.9" y="108.6">U17</text>
<text x="100.6" y="114.4">1n</text>
<text x="113.6" y="114.4">1n</text>
<text x="187.8" y="118.3">C13 0.1uF</text>
<text x="190" y="122.6">C8</text>
<text x="194.3" y="122.6">0.1uF</text>
<text x="190" y="126.9">C9</text>
<text x="194.3" y="126.9">0.1uF</text>
<text x="120.9" y="134.7">RS232</text>
<text x="161.9" y="132.5">MAX232</text>
<text x="179.2" y="133.4">C12 0.1uF</text>
</g>
<g font-size="1.9" fill="#004080">
<text x="81.2" y="9.5">VCC</text>
<text x="83.2" y="11.7">D-</text>
<text x="122" y="9.5">VCC</text>
<text x="141.8" y="9.5">TXD</text>
<text x="80.9" y="16">GND</text>
<text x="82.7" y="13.8">D+</text>
<text x="122" y="16">USBDP</text>
<text x="122" y="13.8">USBDM</text>
<text x="141.6" y="13.8">RXD</text>
<text x="18.2" y="20.5" transform="rotate(-90 18.2 20.5)">RD+</text>
<text x="20.4" y="20.5" transform="rotate(-90 20.4 20.5)">RD-</text>
<text x="22.5" y="20.5" transform="rotate(-90 22.5 20.5)">TD+</text>
<text x="24.7" y="20.5" transform="rotate(-90 24.7 20.5)">NC</text>
<text x="26.8" y="20.5" transform="rotate(-90 26.8 20.5)">NC</text>
<text x="29" y="20.5" transform="rotate(-90 29 20.5)">TD-</text>
<text x="31.2" y="20.5" transform="rotate(-90 31.2 20.5)">NC</text>
<text x="33.3" y="20.5" transform="rotate(-90 33.3 20.5)">NC</text>
<text x="122" y="20.3">VCCIO</text>
<text x="140.6" y="22.5">DTR#</text>
<text x="140.7" y="18.2">RTS#</text>
<text x="140.7" y="20.3">CTS#</text>
<text x="122" y="24.6">NC</text>
<text x="122" y="26.8">RESET#</text>
<text x="122" y="29">NC</text>
<text x="140.4" y="29">DCD#</text>
<text x="140.5" y="26.8">DSR#</text>
<text x="122" y="31.1">OSCI</text>
<text x="122" y="33.3">OSCO</text>
<text x="139.2" y="35.4">CUBS1</text>
<text x="139.2" y="33.3">CBUS0</text>
<text x="142.7" y="31.1">RI#</text>
<text x="37.8" y="37.6">TXN</text>
<text x="37.8" y="39.8">TXP</text>
<text x="37.8" y="41.9">AGND</text>
<text x="55.9" y="37.6">AGND</text>
<text x="58.7" y="41.9">NC</text>
<text x="58.7" y="39.8">NC</text>
<text x="122" y="39.8">3V3OUT</text>
<text x="139.2" y="41.9">CBUS4</text>
<text x="139.2" y="37.6">CBUS2</text>
<text x="139.2" y="39.8">CBUS3</text>
<text x="37.8" y="44.1">AVDD</text>
<text x="37.8" y="46.2">RXN</text>
<text x="53.3" y="46.2">PMODE1</text>
<text x="53.3" y="44.1">PMODE0</text>
<text x="37.8" y="48.4">RXN</text>
<text x="37.8" y="50.5">DNC</text>
<text x="37.8" y="52.7">AVDD</text>
<text x="53.3" y="48.4">PMODE2</text>
<text x="56.1" y="52.7">RSVD</text>
<text x="56.1" y="50.5">RSVD</text>
<text x="126.2" y="48.6" transform="rotate(-90 126.2 48.6)">AGND</text>
<text x="130.5" y="48.6" transform="rotate(-90 130.5 48.6)">GND</text>
<text x="134.8" y="48.6" transform="rotate(-90 134.8 48.6)">GND</text>
<text x="139.1" y="48.6" transform="rotate(-90 139.1 48.6)">GND</text>
<text x="143.4" y="48.6" transform="rotate(-90 143.4 48.6)">TEST</text>
<text x="37.8" y="54.9">AGND</text>
<text x="37.8" y="57">EXRES1</text>
<text x="37.8" y="59.2">AVDD</text>
<text x="56.1" y="59.2">RSVD</text>
<text x="56.1" y="57">RSVD</text>
<text x="56.1" y="54.9">RSVD</text>
<text x="37.8" y="61.3">NC</text>
<text x="37.8" y="63.5">NC</text>
<text x="37.8" y="65.7">AGND</text>
<text x="56.5" y="61.3">RSTn</text>
<text x="56.6" y="65.7">MOSI</text>
<text x="57.3" y="63.5">INTn</text>
<text x="37.8" y="67.8">AVDD</text>
<text x="37.8" y="70">AGND</text>
<text x="56.4" y="70">SCLK</text>
<text x="56.6" y="67.8">MISO</text>
<text x="37.8" y="72.1">AVDD</text>
<text x="37.8" y="74.3">VBG</text>
<text x="37.8" y="76.5">AGND</text>
<text x="53.4" y="76.5">XI/CLKIN</text>
<text x="56.4" y="72.1">SCSn</text>
<text x="58.7" y="74.3">XO</text>
<text x="37.8" y="78.6">TOCAP</text>
<text x="37.8" y="80.8">AVDD</text>
<text x="37.8" y="82.9">1V20</text>
<text x="53.8" y="82.9">ACTLED</text>
<text x="57.2" y="78.6">GND</text>
<text x="57.4" y="80.8">VDD</text>
<text x="37.8" y="85.1">RSVD</text>
<text x="37.8" y="87.2">SPDLED</text>
<text x="53.6" y="85.1">DUPLED</text>
<text x="54.5" y="87.2">LINKED</text>
<text x="128.3" y="95.8" transform="rotate(-90 128.3 95.8)">SI</text>
<text x="130.5" y="96.7" transform="rotate(-90 130.5 96.7)">SO</text>
<text x="132.6" y="97.9" transform="rotate(-90 132.6 97.9)">SCK</text>
<text x="134.8" y="96.6" transform="rotate(-90 134.8 96.6)">CS</text>
<text x="163" y="113.2">R2OUT</text>
<text x="173.7" y="113.2">R2IN</text>
<text x="122" y="119.6">RTS</text>
<text x="122" y="117.5">RI</text>
<text x="134.9" y="117.5">GND</text>
<text x="135.2" y="119.6">DTR</text>
<text x="163" y="115.3">T2IN</text>
<text x="163" y="117.5">T1IN</text>
<text x="163" y="119.6">R1OUT</text>
<text x="171.7" y="115.3">T2OUT</text>
<text x="174.8" y="117.5">VS-</text>
<text x="175" y="119.6">C2-</text>
<text x="122" y="124">DSR</text>
<text x="122" y="121.8">CTS</text>
<text x="134.1" y="122.6">RXD</text>
<text x="134.5" y="124.8">TXD</text>
<text x="163" y="121.8">R1IN</text>
<text x="163" y="124">T1OUT</text>
<text x="174.5" y="121.8">C2+</text>
<text x="175" y="124">C1-</text>
<text x="135.2" y="126.9">CD</text>
<text x="163" y="126.1">GND</text>
<text x="163" y="128.3">VCC</text>
<text x="174.3" y="128.3">VS+</text>
<text x="174.5" y="126.1">C1+</text>
</g>
<g font-size="1.9">
<text x="87.9" y="8.2">1</text>
<text x="87.9" y="10.3">2</text>
<text x="117.2" y="8.2">20</text>
<text x="148.3" y="8.2">1</text>
<text x="173.1" y="9.3">FT232TX</text>
<text x="87.9" y="12.5">3</text>
<text x="87.9" y="14.6">4</text>
<text x="117.2" y="14.6">15</text>
<text x="117.2" y="12.5">16</text>
<text x="148.3" y="16.8">3</text>
<text x="148.3" y="12.5">5</text>
<text x="173.1" y="13.6">FT232RX</text>
<text x="173.1" y="17.9">FT232RTS</text>
<text x="118.3" y="19">4</text>
<text x="118.3" y="23.3">8</text>
<text x="148.3" y="21.1">2</text>
<text x="148.3" y="19">11</text>
<text x="173.1" y="20.1">FT232CTS</text>
<text x="16.8" y="24.2" transform="rotate(-90 16.8 24.2)">1</text>
<text x="19" y="24.2" transform="rotate(-90 19 24.2)">2</text>
<text x="21.1" y="24.2" transform="rotate(-90 21.1 24.2)">3</text>
<text x="23.3" y="24.2" transform="rotate(-90 23.3 24.2)">4</text>
<text x="25.4" y="24.2" transform="rotate(-90 25.4 24.2)">5</text>
<text x="27.6" y="24.2" transform="rotate(-90 27.6 24.2)">6</text>
<text x="29.8" y="24.2" transform="rotate(-90 29.8 24.2)">7</text>
<text x="31.9" y="24.2" transform="rotate(-90 31.9 24.2)">8</text>
<text x="77.7" y="25">VDD</text>
<text x="117.2" y="25.4">19</text>
<text x="117.2" y="27.6">24</text>
<text x="117.2" y="29.8">27</text>
<text x="148.3" y="29.8">6</text>
<text x="148.3" y="25.4">9</text>
<text x="148.3" y="27.6">10</text>
<text x="117.2" y="31.9">28</text>
<text x="148.3" y="34.1">22</text>
<text x="148.3" y="31.9">23</text>
<text x="173.1" y="33">FT12MHz</text>
<text x="34.1" y="36.2">1</text>
<text x="34.1" y="38.4">2</text>
<text x="34.1" y="40.6">3</text>
<text x="64.1" y="40.6">46</text>
<text x="64.1" y="38.4">47</text>
<text x="64.1" y="36.2">48</text>
<text x="117.2" y="38.4">17</text>
<text x="148.3" y="40.6">12</text>
<text x="148.3" y="36.2">13</text>
<text x="148.3" y="38.4">14</text>
<text x="173.1" y="39.5">FT232PWR</text>
<text x="34.1" y="42.7">4</text>
<text x="34.1" y="44.9">5</text>
<text x="34.1" y="47">6</text>
<text x="64.1" y="47">43</text>
<text x="64.1" y="44.9">44</text>
<text x="64.1" y="42.7">45</text>
<text x="90.7" y="46.6">VDD</text>
<text x="34.1" y="49.2">7</text>
<text x="34.1" y="51.4">8</text>
<text x="34.1" y="53.5">9</text>
<text x="64.1" y="53.5">40</text>
<text x="64.1" y="51.4">41</text>
<text x="64.1" y="49.2">42</text>
<text x="124.8" y="53.3" transform="rotate(-90 124.8 53.3)">25</text>
<text x="129.1" y="52.2" transform="rotate(-90 129.1 52.2)">7</text>
<text x="133.4" y="53.3" transform="rotate(-90 133.4 53.3)">18</text>
<text x="137.7" y="53.3" transform="rotate(-90 137.7 53.3)">21</text>
<text x="142" y="53.3" transform="rotate(-90 142 53.3)">26</text>
<text x="33" y="55.7">10</text>
<text x="33" y="57.8">11</text>
<text x="33" y="60">12</text>
<text x="64.1" y="60">37</text>
<text x="64.1" y="57.8">38</text>
<text x="64.1" y="55.7">39</text>
<text x="33" y="62.1">13</text>
<text x="33" y="64.3">14</text>
<text x="64.1" y="64.3">35</text>
<text x="64.1" y="62.1">36</text>
<text x="147.2" y="65.4">MOSI</text>
<text x="33" y="66.5">15</text>
<text x="33" y="68.6">16</text>
<text x="33" y="70.8">17</text>
<text x="64.1" y="70.8">32</text>
<text x="64.1" y="68.6">33</text>
<text x="64.1" y="66.5">34</text>
<text x="104.1" y="71.9">W5500_CS</text>
<text x="147.2" y="69.7">SCK</text>
<text x="147.2" y="67.6">MISO</text>
<text x="147.2" y="71.9">SS#</text>
<text x="33" y="72.9">18</text>
<text x="33" y="75.1">19</text>
<text x="33" y="77.3">20</text>
<text x="64.1" y="77.3">29</text>
<text x="64.1" y="75.1">30</text>
<text x="64.1" y="72.9">31</text>
<text x="33" y="79.4">21</text>
<text x="33" y="81.6">22</text>
<text x="33" y="83.7">23</text>
<text x="64.1" y="83.7">26</text>
<text x="64.1" y="81.6">27</text>
<text x="64.1" y="79.4">28</text>
<text x="33" y="85.9">24</text>
<text x="64.1" y="85.9">25</text>
<text x="84.2" y="94.5">VDD</text>
<text x="126.9" y="91.3" transform="rotate(-90 126.9 91.3)">1</text>
<text x="129.1" y="91.3" transform="rotate(-90 129.1 91.3)">2</text>
<text x="131.2" y="91.3" transform="rotate(-90 131.2 91.3)">3</text>
<text x="133.4" y="91.3" transform="rotate(-90 133.4 91.3)">4</text>
<text x="175.3" y="104.3">MAX232TX</text>
<text x="175.3" y="102.1">MAX232RX</text>
<text x="158.2" y="114">10</text>
<text x="159.3" y="111.8">9</text>
<text x="180.7" y="114">7</text>
<text x="180.7" y="111.8">8</text>
<text x="118.3" y="118.3">8</text>
<text x="118.3" y="116.1">9</text>
<text x="141.9" y="116.1">5</text>
<text x="141.9" y="118.3">4</text>
<text x="158.2" y="116.1">11</text>
<text x="158.2" y="118.3">12</text>
<text x="180.7" y="118.3">5</text>
<text x="180.7" y="116.1">6</text>
<text x="118.3" y="122.6">6</text>
<text x="118.3" y="120.4">7</text>
<text x="141.9" y="120.4">3</text>
<text x="141.9" y="122.6">2</text>
<text x="141.9" y="124.8">1</text>
<text x="158.2" y="120.4">13</text>
<text x="158.2" y="122.6">14</text>
<text x="158.2" y="124.8">15</text>
<text x="180.7" y="124.8">1</text>
<text x="180.7" y="122.6">3</text>
<text x="180.7" y="120.4">4</text>
<text x="158.2" y="126.9">16</text>
<text x="180.7" y="126.9">2</text>
<text x="149" y="133.4">VCC</text>
<text x="129.5" y="139.9">Title</text>
<text x="138.2" y="142">&lt;Title&gt;</text>
<text x="129.5" y="146.3">Size</text>
<text x="131.7" y="148.5">A</text>
<text x="138.2" y="146.3">Document</text>
<text x="138.2" y="148.5">&lt;Doc&gt;</text>
<text x="148.4" y="146.3">Number</text>
<text x="200.8" y="146.3">Rev</text>
<text x="202.9" y="148.5">&lt;RevCode</text>
<text x="129.5" y="152.8">Date:</text>
<text x="140.8" y="152.8">Sunday, October 13, 2024</text>
<text x="172.7" y="152.8">Sheet</text>
<text x="183.5" y="152.8">1</text>
<text x="190" y="152.8">of</text>
<text x="196.5" y="152.8">1</text>
</g>
<g font-size="1.6">
<text x="22.6" y="1.7">5</text>
<text x="63.7" y="1.7">4</text>
<text x="104.7" y="1.7">3</text>
<text x="145.7" y="1.7">2</text>
<text x="186.7" y="1.7">1</text>
<text x=".6" y="22.4">D</text>
<text x="207.8" y="22.4">D</text>
<text x=".6" y="60.2">C</text>
<text x="207.8" y="60.2">C</text>
<text x=".6" y="98">B</text>
<text x="207.8" y="98">B</text>
<text x=".6" y="135.8">A</text>
<text x="207.8" y="135.8">A</text>
<text x="22.6" y="154.9">5</text>
<text x="63.7" y="154.9">4</text>
<text x="104.7" y="154.9">3</text>
<text x="145.7" y="154.9">2</text>
<text x="186.7" y="154.9">1</text>
</g>
</svg>
